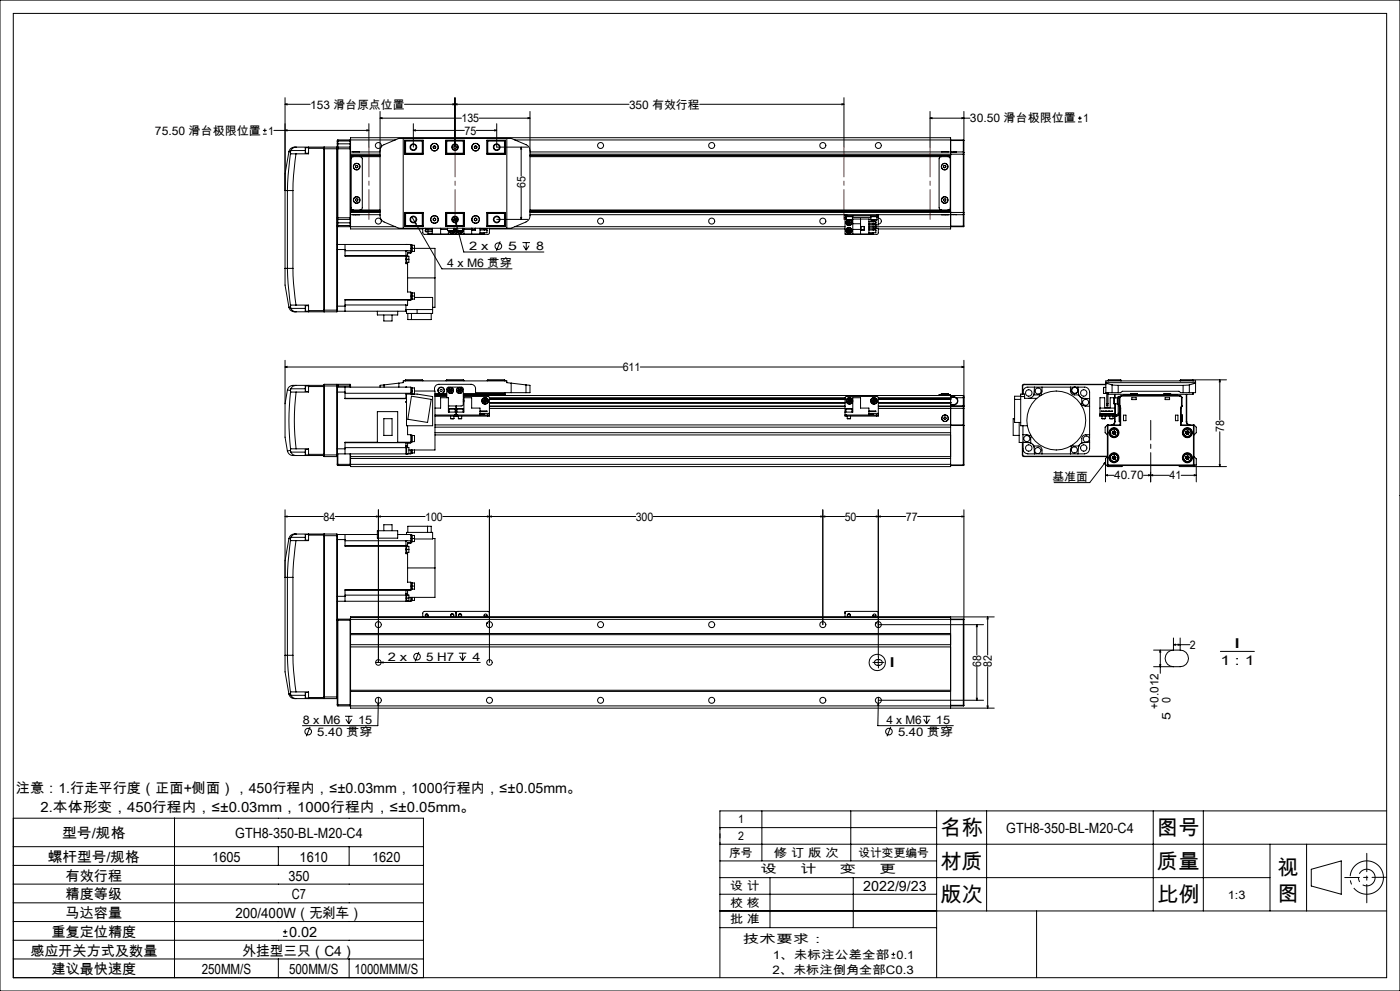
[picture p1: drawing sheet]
<svg xmlns="http://www.w3.org/2000/svg" width="420mm" height="297mm" viewBox="0 0 420 297" stroke-linecap="round" stroke-linejoin="round" font-family="sans-serif">
<g fill="none" stroke="#000" stroke-width=".3">
<path d="M0 0h420v297h-420zM4 4h412v289h-412zM78.9 39.1h1.1M79.4 38.5v1.1M82.2 39.1h28.5M85.5 31.3l.6-.2v.3zM85.5 39.1l.6-.2v.3zM85.5 29.3v51.1M85.5 31.3h7.6M110.1 38.9l.6 .2-.6 .1zM110.7 37.1v7M114 35.4l.6-.1v.3z"/>
<path d="M114 33.4l.1 31.6 .2 .8 .9 .7 4.5 1.9h33.7l4.4-1.9 .6-.4 .5-.7 .1-.7v-31.3M114 35.4h24.4M121.4 31.3h67.3M124 39.1l.6-.2v.3zM124 39.1h15.3M124 37.1v7M135.9 31.1l.6 .2-.6 .1zM136.5 31.3l.6-.2v.3zM136.5 29.3v14.8M142.9 39.1h6.1M143.8 35.4h15.2M148.4 38.9l.6 .2-.6 .1z"/>
<path d="M149 37.1v7h9.4M158.4 35.3l.6 .1-.6 .2zM209.9 31.3h43.3M252.6 31.1l.6 .2-.6 .1zM253.2 29.3v14.8M279 35.4l.6-.1v.3zM279 35.4h12M279 33.4v10.7M288.6 35.3l.6 .1-.6 .2zM289.2 33.4v12.3M323.4 36.5h1.1M323.4 35.4h1.1"/>
<path d="M324 34.9v1.1M78.9 40.2h1.1M86.2 57.1h1.7M86.2 57.1v23.3M86.7 45.5l-1.2 6.6v5h.7M86.7 45.5h.5M87.1 46l-.7 6.6-.2 4.5M87.1 46l1.7 .1M87.2 45.5l-.1 .5M87.3 45.1l-.1 .4M87.3 45.1h4.3M87.9 57.1v23.3"/>
<path d="M88.8 46.1l-.7 6.5-.2 4.5M88.8 44.1h-.4a1.75 1.75 0 0 0-1.7 1.4M88.8 44.1l-.8 .2-.7 .8M88.8 44.1h12.3M91.7 44.3v1.6M91.7 44.3h.9M91.7 45.9h.9M92.6 44.1v.3M92.6 44.4v1.7h-3.8M92.6 44.4h4.6M97.2 44.1v.1M97.2 44.2v49.1"/>
<path d="M97.2 44.2v.4M97.2 44.6v48.4M97.2 44.6h8M101.1 44.1v49.3M101.1 44.1l.1 .1M101.2 44.2v48.8M101.2 43.1v1.1M101.2 42.3h4M101.2 43.1h4M101.4 44.1v21.7M101.4 41.9v2.2M101.4 44.1h3.6"/>
<path d="M101.4 41.9l-.2 1.2M101.4 41.9h3.6M101.4 44.1l-.2 .2M105 44.1v21.7M105 41.9v2.2M105 44.1l.2 .2M105 41.9l.2 .2M105.2 44.3v-3h180v4.9M105.2 44.3v.3M105.2 44.6v20.7M105.2 47h8.8M105.2 46.6h8.8"/>
<path d="M105.2 45.5h8.8M105.2 41.9h13.4M105.2 46.2h8.8M105.8 45.5h2M106 47l-.4 .1-.3 .4v14.9l.3 .4 .4 .1M106.7 59.7l.4-.2 .3 .3-.1 .4-.4 .1-.3-.3zM106.7 49.7l.4-.1 .3 .2-.1 .4-.3 .1-.4-.2zM108 47l.5 .1 .2 .5v14.7l-.2 .5-.5 .1M114 45.2l.3-1.1 .6-.6 4.8-2h33.7l4.7 2 .6 .6 .3 1.1M121 41.5v26.9M121.4 45.5h.1M121.4 42h5.5v4.2h-5.5z"/>
<path d="M121.5 42.3v3.9M121.5 42.3h5.2M121.7 42.1v4M121.7 46.1h5.2M121.7 42.1h5.2M121.7 42.1l-.2 .2M126.7 42.3l.1-.2v4l-.1-.2M126.7 45.9h-5.2l.2 .2M126.7 42.3v3.6M130 44.3l.4 .2M130 43.9v.4M130.4 43.7l.3 .2"/>
<path d="M130.4 43.7l-.4 .2M130.7 44.3l-.3 .2M130.7 43.9v.4M133.7 46.1h5.6M133.7 42h5.6v4.2h-5.6zM133.7 42.1h5.6M134 42.3v3.6M134 42.3l-.2-.2v4l.2-.2M134 45.9h5M134 42.3h5M139 42.3l.2-.2v4l-.2-.2M139 42.3v3.6"/>
<path d="M142.3 44.3l.4 .2M142.3 43.9v.4M142.7 43.7l.3 .2M142.7 43.7l-.4 .2M143 44.3l-.3 .2M143 43.9v.4M146.1 42h5.5v4.2h-5.5zM146.1 46.1h5.2M146.1 42.1h5.2M146.3 42.3v3.6M146.3 42.3l-.1-.2v4l.1-.2M146.3 45.9h5.2l-.2 .2"/>
<path d="M146.3 42.3h5.2M151.3 42.1v4M151.3 42.1l.2 .2M151.5 42.3v3.9M151.5 45.5h.1M152 41.5v26.9M154.4 41.9h134.6M156.4 44.1v8.7M156.4 56.3v9.5M156.4 44.1l.1 .6h-.3zM159 47h126.2M159 46.6h126.2"/>
<path d="M159 45.5h127.2M159 46.2h130M282.4 47l-.5 .1-.2 .5v14.7l.2 .5 .5 .1M282.5 45.5h.1M282.5 45.5h2M283.1 49.7l.4-.1 .3 .2-.1 .4-.3 .1-.3-.2zM283.2 59.7l.4-.1 .2 .3-.2 .4h-.3l-.3-.3zM284.4 47l.5 .1 .2 .5v14.7l-.2 .5-.5 .1M285.2 46.2v17.5M285.2 42.1h3.8M286.2 45.6h-1v.6M286.2 45.5h.7"/>
<path d="M286.2 45.5v.1M286.9 45.5l-.7 .1M286.9 45.5h2.1M289 46.2h.2M289 45.5v.7M289 45.5l.2 .2M289 41.9v.2M289 41.9l.2 .1-.2 .1M289 42.1v3.4M289 46.2v17.5M289.2 45.7v.5M289.2 46.2v17.5"/>
<path d="M101.2 73.3h2.3M101.2 74.8h2.3M101.2 67.5h4M101.2 65.3h4M101.2 65.6l.2 .2M101.2 66.8h4M101.2 67.8l.2 .1M101.4 65.8v2.1M101.4 65.8h3.6M101.4 67.9h3.6M103.5 74.8v2l18.5-.1v2h-.2M103.5 73.3v1.5"/>
<path d="M103.5 73.3h19.8v2.6h-1M103.5 76.6h18.3M103.5 75.1h19.8M105 65.8v2.1M105.2 65.3v.3M105.2 65.6v3h21.6M105.2 62.9h8.8M105.2 63.2h8.8M105.2 64.3h8.8M105.2 67.9h13.4M105.2 63.7h8.8M105.2 65.6l-.2 .2"/>
<path d="M105.2 67.8l-.2 .1M105.2 63.3h8.8M105.8 64.3h2M121.4 64.3h.1M121.4 63.7h5.5v4.2h-5.5zM121.5 63.7v3.9M121.5 67.6h5.2M121.5 67.6l.2 .2M121.7 63.8v4M121.7 63.8l-.2 .1h5.2M121.7 63.8h5.2M121.7 67.8h5.2"/>
<path d="M121.8 76.6v1.1M121.8 77.7v1.3h.5M121.8 75.1h.1M121.8 75.1v1.5M121.8 75.1v.1M121.8 73.3h.2M121.8 77.7h.9M121.8 76.5h.5M121.8 73.3h.1M122 76.8h.7v.9M122 73.3h.1M122.3 78.6v.4"/>
<path d="M122.3 76.5v.3M122.3 79v8.5h1v2.3M122.7 77.7v.9h-.7M123.3 74.4h7.2v8.9M123.3 75.6h-1v.9M123.3 73.4h.4v2l-.4 .1M123.4 73.4v2.1M123.6 65l.8 1.5M123.7 73.5h.7v1.8h-.7M124.4 66.5l.4 .5-.2 .1zM124.4 66.5l8.2 14.1h21M126.7 63.9l.1-.1v4l-.1-.2"/>
<path d="M126.7 63.9v3.7M126.8 68.4v1.3l.4 .5h19.2l.4-.4v-1.4M127.6 68.4v.2h2.1M127.6 68.9v.5h2.1M127.6 68.9h2.1M127.8 69.4h.4M128.4 68.6v.3a.43 .43 0 0 0-.4-.3 .43 .43 0 0 0-.4 .3M128.4 69.4v.7h1.3M129.7 68.4v1.8M130 66l.4 .1M130 65.6v.4M130.4 65.4l.3 .2"/>
<path d="M130.4 65.4l-.4 .2M130.7 66l-.3 .1M130.7 65.6v.4M132.2 68.4v1.8M132.2 68.8h2.1M133.7 63.7h5.6v4.2h-5.6zM133.7 63.8h5.6M133.7 67.8h5.6M134 63.9v3.7M134 67.8v.1M134 63.9l-.2-.1v4l.2-.2M134 67.6h5"/>
<path d="M134 63.9h5M134.3 69.1h1.7M134.3 69.1h1.8M134.3 68.4v.7M134.5 69.1v1.1M134.7 67.8v.1M134.8 69.1a.89 .89 0 0 0 1.2 .7 .89 .89 0 0 0 .3-1.4 .9 .9 0 0 1-.3 1.5 .9 .9 0 0 1-1.2-.8zM135.2 69.1l.1 .3M135.3 69.4l.5 .2M135.3 69.4l.3-.3 .2 .5M135.8 69.1l.3 .1M136 69.1h.1"/>
<path d="M136.1 68.4v.7M136.1 68.9v.3M136.1 65.9h.3zM136.1 66l.3 .2M136.1 69.2l-.3 .4M136.2 66l.1 .1M136.3 65l.4 1.6M136.4 65.4v.5M136.4 65.6h.5M136.6 70.2h-.3M136.7 66.6l.3 .5-.3 .1zM136.7 66.6l2.4 8.9h24.1"/>
<path d="M136.8 65.5v.5M136.8 68.4v1.8M136.9 69.1h.1M136.9 69.1h1.8M136.9 68.4v.7M137.1 70.2h.2M137.1 69.1l.2 .5zM137.6 69.1v.3M137.6 69.4l.5 .2M137.6 69.4l.4-.3 .1 .5M138.1 69.1l.4 .2M138.3 67.8v.1"/>
<path d="M138.4 69.1l.1 .2M138.5 69.3l-.4 .3M138.7 69.1h-1.7M138.7 68.5a.9 .9 0 0 1-.2 1.3 .9 .9 0 0 1-1.2-.2M138.7 68.6a.88 .88 0 0 1-.2 1.2 .88 .88 0 0 1-1.2-.2M138.7 68.4v.7M139 63.9l.2-.1v4.1M139 63.9v3.7M139 67.8v.1M139 67.6l.2 .2M139.2 68.4v1.8M139.2 68.8h2.3"/>
<path d="M141.5 68.4v1.8M141.6 68.4v.5h1v-.5M142.3 66l.4 .1M142.3 65.6v.4M142.6 68.4v.5M142.7 65.4l.3 .2M142.7 65.4l-.4 .2M143 66l-.3 .1M143 65.6v.4M144 68.4v1.8M144 68.9h2.1v.8h-2.1M145.3 68.6v.3a.41 .41 0 0 1 .4-.3 .41 .41 0 0 1 .3 .3"/>
<path d="M145.3 69.7v.4h-1.3M146.1 69v.2M146.1 63.7h5.5v4.2h-5.5zM146.1 68.4v.2h-2.1M146.1 63.8h5.2M146.1 67.8h5.2M146.3 63.9v3.7M146.3 63.9l-.1-.1v4l.1-.2M146.3 67.6h5.2M146.8 68.6h106.7M149 65.8h9.4M150.1 72.4l-1.2 2.8"/>
<path d="M151.3 63.8v4M151.3 63.8l.2 .1h-5.2M151.5 63.7v3.9M151.5 64.3h.1M151.5 67.6l-.2 .2M154.4 67.9h99.1M156.2 65.2h.3l-.1 .6zM156.7 72.7h2.3M157 73.6l.9 1.4M157.9 72.7v2.3M158.7 73.6l-.8 1.4M159 62.9h126.2"/>
<path d="M159 63.2h126.2M159 64.3h94.5M159 63.7h130M159 63.3h126.2M253.5 64.7h.5M253.5 64.3h.5M253.5 64.7v.5M253.5 65.2v5h9.6l.4-.4v-1.4h-.8M253.5 64.3v.4M253.5 65.6h.4M253.5 65.2h.4M253.8 70.2h.2"/>
<path d="M253.8 64.7v.2h2v-.2M253.9 65.9h.1M253.9 65.9h1.8M253.9 64.9v1M254 64.3v.4M254 64.3h9M254 64.7h9M254.2 66.8l.3 .4M254.2 68.9v.5M254.2 68.9l.9 .4M254.2 65.9l-.4 .9M254.2 69.4l.5 .2"/>
<path d="M254.4 65.9l-.4 .3-.2 .6M254.4 66.3l-.2 .5M254.4 66.3l.6 .9M254.5 67.2h.5M254.6 68.6l-.4 .3M254.6 68.6l.5 .2M254.6 68.6l.1 1M254.9 66.3h-.5M254.9 66.3l.3 .4M254.9 66.3l-.4 .9M255 65.9a.87 .87 0 0 1 .2 1.5 .87 .87 0 0 1-1.4-.6M255.1 65.9a.89 .89 0 0 1 .1 1.6 .89 .89 0 0 1-1.4-.7"/>
<path d="M255.1 68.8v.5M255.1 68.8l-.9 .6M255.1 69.3l-.4 .3M255.2 66.7l-.2 .5M255.2 66.7l-1 .1M255.7 65.9h-1.7M255.7 65.6h5v4.6M255.7 64.9v1M255.7 65.2h5.6M255.8 65.6v4.6M255.8 68.8h2.4M255.8 67.1h2.4"/>
<path d="M258.2 65.6v4.6M258.2 67.9h1.1v1h-1.1zM258.3 67.9v1M260.7 66.4h2v.5M260.7 67.2h2v.5h-2M260.7 68.1h2v.5h-2M260.7 68.9h2M260.7 66.9h2M260.7 65.7h.6M261.2 64.7v.2h2v-.2M261.3 65.9h.1M261.3 65.9h1.8"/>
<path d="M261.3 64.9v1M261.9 68.6v.3a.41 .41 0 0 1 .4-.3 .41 .41 0 0 1 .4 .3M261.9 65.9v.5M261.9 67.7v.4M261.9 69.7v.4h-1.2M261.9 67.9h27.1M262.1 66.4h.5M262.7 66.9l-.4 .3-.4-.3v.3M262.7 66.6v.2M262.7 69v.2M262.7 68.9v.8h-2M263 64.7h.5"/>
<path d="M263 64.3h.5M263 64.3v.4M263.1 65.9h-1.8M263.1 64.9v1M263.1 65.2h.4M263.5 65.4a.9 .9 0 0 1 .9 .9 .9 .9 0 0 1-.9 .9M263.5 64.7v.5M263.5 64.3v.4M263.5 65.2v2.2h-.8M263.5 64.3h22.7M282.5 64.3v.1M284.5 64.3l-2 .1"/>
<path d="M285.2 63.7v4.9h-21.7M285.2 63.7v.6h1M285.2 67.8h3.8M286.2 64.3h.7M286.2 64.3h.1M286.9 64.3h2.1M289 63.7h.2M289 63.7v.6M289 67.8h.2M289 67.8v.1M289 64.3v3.5M289.2 63.7v.5"/>
<path d="M289.2 64.2l-.2 .1M289.2 67.8l-.2 .1M289.2 64.2v3.6M85.5 80.4v5l1.2 6.7M85.5 80.4h.7M86.2 80.4h1.7M86.2 80.4l.2 4.6 .7 6.6M86.7 92.1a1.82 1.82 0 0 0 2.1 1.3M87.1 91.6l.1 .4M87.2 92l.1 .4M87.2 92l-.5 .1M87.3 92.4l.7 .8 .8 .2"/>
<path d="M87.3 92.4h4.3M87.9 80.4l.2 4.5 .7 6.5M88.8 91.4l-1.7 .2M88.8 91.4h3.8v1.7M88.8 93.4h12.3M91.7 91.6v1.7M91.7 93.3h.9M91.7 91.6h.9M92.6 93.1v.3M92.6 93.1h4.6M97.2 93.3v.1M97.2 93v.3"/>
<path d="M97.2 93h4M101.2 93l-.1 .4M101.2 91.8h2.3M103.5 91.8v1.5M103.5 91.4h18.3M113.2 93.3v1.1h6.1v-1.1M115.1 94.4v1.8h2.5v-1.8M121.8 91.4v1.9M121.8 92.8h8M122.3 83.3h8.2M122.3 93.9v1.9h7.1v-1.9M123.3 89.8l-19.8 .1"/>
<path d="M123.3 87.7h.1v2M123.3 90h-1v1.5l-.5-.1M123.3 89.8h-19.8v2M123.3 88.7h1.1M123.4 87.7h.3v2h-.4M123.4 93.9v1.9M123.7 87.8h.7v.9M124.4 88.7v.9h-.7M124.4 89.1h5.4v4.8h-7.8v-.6h-20.8M125.1 92.8v1.1M130.5 83.3v8.8h-.7M85.5 110l.6-.2v.3z"/>
<path d="M85.5 108v13M85.5 110h101.3M86.2 116.9l-.7 4.1M86.2 116.9h.1M86.3 116.9l.8 .1M87.1 117l.1 .4M87.2 117.4l1.6 .1M87.2 117.4a75.3 75.3 0 0 0 0 17.2M87.3 116.5l-.2 .5M87.3 116.5h4.3M88.8 115.5h-.3a1.9 1.9 0 0 0-2.3 1.4M88.8 115.5a1.63 1.63 0 0 0-1.5 1"/>
<path d="M88.8 115.5h8.4M88.8 117.5a68.6 68.6 0 0 0 0 17M91.6 116.5l.1 .8M91.7 115.7l-.1 .8M91.7 115.7v1.6M91.7 115.7h.9M91.7 117.3h.9M92.6 115.5v.3M92.6 115.8v1.7h-3.8M92.6 115.8h4.6M97.2 115.7h8M97.2 115.8v20.4"/>
<path d="M97.3 115.2l-.1 .6M97.3 115.2v21.6M97.3 115.2h3.8M101.1 115.2v21.6M101.1 115.2l.1 21.1M101.2 116h22.1v1.9M101.2 117.5h2.3M101.4 115.2v.8M101.4 115.2h3.6M101.4 115.2l-.2 .2M103.5 116v1.5M103.5 117.5v2h18.3v-1.4h3.3l4.7 .7v8.8h-7.8v-9.5"/>
<path d="M103.5 119.4h18.3M103.5 117.9h19.8M105 115.2v.8M105 115.2l.2 .5M105.2 115.7v.3M115.2 115.4l-1.1 .1-.1 .5M115.2 115.4v.6M119.7 114.8v1.2M119.7 114.8l1.3-.1v-.5h31v.5l1.4 .1M119.7 114.8l-4.5 .6M121.5 114h5.3M121.5 114v.2"/>
<path d="M121.7 113.8h5l.1 .2M121.7 113.8v.4M121.7 113.8l-.2 .2M121.8 116h.1M122 116h.1M123.3 116.2h.4v2M123.3 117.9v.2M123.4 116.2v1.9M123.4 118.7l6 1-1.1 6.9-6-.9zM123.7 116.3h.7v.9M124.4 117.2h6.1v17.7h-7.8M124.4 117.2v.9"/>
<path d="M126.8 114v.2M130.4 117.2a1.51 1.51 0 0 1 1.3-2h9.6a1.33 1.33 0 0 1 1.4 1.3v1.2h15.1M130.5 118.5h3.5M130.5 118.8h3.5M130.5 118h3.5M130.5 118.2h3.5M133.8 114l.2-.2h5l.2 .2M133.8 114h5.4M133.8 114v.2M134 119.2v-2.6l.4-.5 4.1-.1 .5 .4v4.7l-.2 .4-.3 .2h-4M134.7 117l.2 .5M134.9 116.6l-.2 .4"/>
<path d="M134.9 116.6l.3 .4M135.2 117l-.3 .5M135.2 117l.2 .4M135.4 116.6l.3 .4M135.4 116.6h-.5M135.4 116.6l-.2 .4M135.4 117.4l-.5 .1M135.7 117l-.3 .4M135.7 117h-1M137.3 117l.3 .5M137.6 116.6l-.3 .4M137.6 116.6l.2 .4"/>
<path d="M137.8 117l-.2 .5M137.8 117l.3 .4M138.1 116.6l.2 .4M138.1 116.6h-.5M138.1 116.6l-.3 .4M138.1 117.4l-.5 .1M138.3 117l-.2 .4M138.3 117h-1M139 119.6l.2 .5-.2 .6M139 118.8l7.6 .1 .2 .3v4.7M139 119.8v.7M139 119.9v.5"/>
<path d="M139 118.5h150M139 118h12.3M139.2 114v.2M145.1 119.9v.5M145.1 119.9l.4 .3M145.5 119.7l-.4 .2M145.5 119.7l.4 .2M145.5 119.7l.1 .9M145.9 119.9v.5M145.9 119.9l-.4 .3M146.2 114h5.3M146.2 114v.2"/>
<path d="M146.8 119.6h106.7M146.8 119.7h106.7M146.8 119.5h106.7M146.8 119.2h106.7M151.3 113.8h-5l-.1 .2M151.3 113.8v.4M151.3 117.7v.3M151.3 118l.2 .2h-12.5M151.3 113.8l.2 .2M151.5 114v.2M151.5 117.7v.8M153.4 114.8v2.9"/>
<path d="M153.4 114.8l4.4 .6M157.8 115.4l1.2 .1v2.2h-1.2M157.8 115.4v2.3M192.1 110h97.1M254.4 119.9v.5M254.4 119.9l.4 .3M254.9 119.7l-.5 .2M254.9 119.7l.4 .2M254.9 119.7l-.1 .5M255.3 119.9l-.1 .5M255.3 119.9l-.9 .5M261.7 119.9l.1 .5"/>
<path d="M261.7 119.9l.5 .3M262.1 119.7l-.4 .2M262.1 119.7l.5 .2M262.1 119.7l.1 .9M262.6 119.9v.5M262.6 119.9l-.4 .3M263.5 119.5l21.7 .1M263.5 119.6h21.7M263.5 119.7h21.7M263.5 119.2h21.7M282.4 118h2M282.4 118v.5"/>
<path d="M282.5 118.2h1.9M284.4 118.2h-2.7v.3M284.4 118.2h.7v.3M284.4 118v.5M285.2 119.2v2.6M285.2 119.6h.1M285.2 119.1h1M286.2 118.9h-1v-.4v.7M286.2 119.1l.6 .2M286.2 118.9l.7 .3M286.2 118.9v.2M286.8 119.3a1.09 1.09 0 0 1 .4 1.2 1.09 1.09 0 0 1-1 .7"/>
<path d="M286.9 119.2a1.18 1.18 0 0 1 .4 1.3 1.18 1.18 0 0 1-1.1 .8M286.9 119.2h2.1M286.9 119.2l-.1 .1M288.6 109.8l.6 .2-.6 .1zM289 118.5v.7M289 118.5l.2 .1v.6h-.2M289 119.2v2.4M289.2 108v13.6M304.4 119.7h1.8M306.2 118.8h1.2M306.2 118.7h-1.8v7.9h1.8M306.7 115.7h.1"/>
<path d="M306.7 115.7v2.4M306.8 115.7v2.4M307.2 115.3l-.4 .4M307.2 115.2l-.5 .5M307.2 115.2h24.6M307.2 115.2v.1M307.2 115.3h24.6M310.1 118.4a1.64 1.64 0 0 1-1.5 1M310.1 118.4h1.8l.1 .2M310.3 116l-.2 2.4M311 119.4h-3.6v-1.3h-1.2v9.5h2M312.6 116v1.4l-.4 .6 .3 .4"/>
<path d="M321.1 116v1.2a1.21 1.21 0 0 0 1.2 1.2h1.3l.9 .9M322.3 116h-13.9a1.58 1.58 0 0 0-1.5 2.1M322.6 116h2.8a1.51 1.51 0 0 1 1.5 1.5v13.9M323.4 116l.1 1.2a1.96 1.96 0 0 0 1.1 2.1M324.5 119.3v1.7l-.2 .2M324.5 119.3l2.4 .2M331 117.9h.1M331 116.1v1.8M331.1 116.1h-.1M331.1 116.1v1.8M331.1 117.9h.9M331.1 116.1h.7"/>
<path d="M331.8 114.7h26.9M331.8 114.8l1.8 .6M332 117.7v3.3M332.4 114h4M332.4 114v.2M332.4 117.7v3.3M332.4 118l.1 .2M332.5 113.8h3.7M332.5 118.2h6.7M332.5 113.8v.4M332.5 117.7v.5M332.5 113.8l-.1 .2"/>
<path d="M333.6 117.7h1.9M333.6 115.4l1.9 .1M333.6 117.7h-1.8v-3.5h26.9v3.5h-1.9M333.6 115.4v2.3M334.2 119.2v.1M334.2 119.3v1.7M334.2 119.2v1.8M334.2 119.2h1M334.4 118.2v1M334.5 119.2h-1.4v3h-1.7v-3h-1.4v5.2M334.5 118.2v1M335.5 119.1h-.3v2h.3"/>
<path d="M335.5 117.7h.7l.5-.4h17l.5 .4h.7M335.5 115.5h19.4M335.5 119.3h.3M335.5 115.5v2.2M335.5 119.3v4.6M335.8 119.2v-.4h-.3v.5M335.8 119.2h.2M335.8 119.2v4.7M336 119.2v2.4M336.2 113.8v.4M336.2 113.8l.2 .2M336.4 114v.2"/>
<path d="M336.5 118.5v.2M336.5 118.7l-.5 .5M336.5 118.5l-.5 .2-.2 .5M336.5 118.5h17.4M336.5 118.7h17.4M337.9 118.2h-.7v.3M337.9 118.2h14.6M337.9 118.2v.3M339.2 118h2M339.2 118.2h.1M339.2 118.2h2M339.2 118v.2"/>
<path d="M339.5 119.2h1.4v.6h-1.4zM341.2 118.2h.1M341.2 118v.2M349.2 118h2M349.2 118.2h.1M349.2 118.2h2M349.2 118v.2M349.5 119.2h1.4v.6h-1.4zM351.2 118.2h.1M351.2 118.2h6.7M351.2 118v.2M352.5 118.2h.7v.3"/>
<path d="M352.5 118.2v.3M353.9 118.7l.5 .5M353.9 118.5v.2M353.9 118.5l.5 .2 .2 .5M354 114v.2M354 114h4M354.2 113.8h13.7M354.2 113.8v.4M354.2 113.8l-.2 .2M354.4 119.2h.2M354.4 119.2v2.4M354.6 119.2v2.5"/>
<path d="M354.9 117.7h1.9M354.9 115.5v2.2M355.9 118.2v8.2M356 118.2v8.2M356.8 115.4l-1.9 .1M356.8 115.4v2.3M357.9 117.7v.5M358 114l-.1-.2v.4M358 114v.2M358 117.7l-.1 .5M358.7 114.8l-1.9 .6M365.9 113.8v12.1"/>
<path d="M365.9 113.8l.2 .6h-.3zM85.5 121v10l.7 4.1M86.2 135.1a2.06 2.06 0 0 0 2.6 1.4M86.2 135.1h.1M87.1 135l.2 .5M87.1 135l-.8 .1M87.2 134.6l-.1 .4M87.3 135.5l.7 .8 .8 .2M87.3 135.5h4.3M88.8 136.5h8.4M88.8 134.5l-1.6 .1M88.8 134.5h3.8v1.7"/>
<path d="M91.6 135.5l.1 .8M91.7 134.7l-.1 .8M91.7 134.7v1.6M91.7 134.7h.9M91.7 136.3h.9M92.6 136.2v.3M92.6 136.2h4.6M97.2 136.2l.1 .6M97.2 136.3h4M97.3 136.8h3.8M101.2 136.3v.4M101.2 139.1h4"/>
<path d="M101.2 134.5h2.3M101.2 136.7l-.1 .1M101.2 136.7v2.6l.2 .2M101.4 136v3.5M101.4 139.5h3.6M103.5 134.5v1.5M103.5 134.2h18.3M105 136v3.5M105.2 139.2h180M105.2 137.4h180M105.2 136.8h180M105.2 139.3l-.2 .2"/>
<path d="M113.2 123.4h6.1v9.2h-6.1zM113.2 132.5h-9.7v2M115.1 125.5h2.5v5h-2.5zM119.3 132.5h4M121.8 132.7h.1M121.8 132.7v1M121.8 134.2v1.8M121.8 134.1h.2v1.9M121.8 133.7v.5M121.8 133.7h.5M122 120.3h-.2v.3h.2M122 134.1h.7v1.9h-.7"/>
<path d="M122.3 133.7v.4M122.3 127.6v2.7h1v2.4h-19.8M122.3 136h.1M123.3 130.5h.4v1.9h-.4M123.3 132.8h-1v.9M123.3 134.9v1.1h-22.1M123.4 130.5v1.9M123.4 134.8v1.1M123.7 130.5h.7v1.9h-.7M123.7 134.8v1l-.4 .1M124.4 134.8v.9h-.7M130.5 129.7h154.7"/>
<path d="M130.5 130.3h154.7M130.5 128h154.7M130.5 127.3h158.5M130.5 124.4h5.8M130.5 124.7h5.8M130.5 122.3h1.7v-3.1h2.3v4.3h4.7v-4.3h2.3v3.1h2.5v2.1M134.8 122.5h.1M134.8 122.6h1.8M134.8 122.6v.9M134.8 122.5l1.8 .1M135.2 125.4h1M135.2 124.7v.7"/>
<path d="M136.2 124.7v.7M136.3 124.4h1M136.3 124.7h.5M136.3 124.4v.3M136.6 122.6v.9M136.8 124.7h.5M136.8 121.7v3M137.1 122.6h.2M137.1 122.6v.9M137.1 122.5h.1M137.1 122.5h.2M137.3 122.5h1.6"/>
<path d="M137.3 124.4v.3M137.3 124.4h9M137.3 124.7h9M137.5 125.4h1M137.5 124.7v.7M138.5 124.7v.7M138.9 122.5v.1M138.9 122.6v.9M144 124h1.3v.2h-1.3M144 123.2h2.1l-2.1 .1M144 123.9h2.8M145.1 120.4l.5 .2"/>
<path d="M145.5 120.2l-.4 .2M145.5 120.2l.4 .2M145.9 120.4l-.3 .2M146.3 124.4h.5M146.3 124.4v.3M146.8 124.4v.3h-.5M146.8 123.9v.5M146.8 120.7h106.7M146.8 120.6h106.7M146.8 121.7h106.7M146.8 122.4h106.7M146.8 120.8h106.7"/>
<path d="M146.8 121.8h106.7M253.5 124.4h.5M253.5 123.5h2.3v-4.3h2.4v3.1h2.5v2.1M253.8 122.6v.9M253.8 122.6h.1M253.8 122.5v.1M253.8 122.5h.2M253.9 122.6h1.7M254 122.5l1.6 .1M254 124.4h9M254 124.7h9M254 124.4v.3"/>
<path d="M254.2 125.4h1M254.2 124.7v.7M254.4 120.4l.4 .2M254.8 120.2v.4M254.8 120.2l.4 .2M255.2 124.7v.7M255.2 120.4l-.4 .2M255.6 122.6v.9M260.7 124h1.2v.2h-1.2M260.7 123.2h2l-2 .1M260.7 123.9h2.8M261.8 120.4l.4 .2"/>
<path d="M262.2 120.2l-.4 .2M262.2 120.2l.4 .2M262.6 120.4l-.4 .2M263 124.4h.5M263 124.4v.3M263.5 123.9v-4.7l-.2-.3-9.4-.1-.4 .4v5.5h.5M263.5 124.4v.3h-.5M263.5 123.9v.5M263.5 120.7h21.7M263.5 120.6h21.7M263.5 121.8h21.7M283.4 125h.3l.2 .4-.2 .3h-.4l-.2-.4z"/>
<path d="M285.2 120.7l-21.7 .1M285.2 121.8v18h-180v-3.8M285.2 120.7h.1M285.2 139.5h3.8M285.2 139.3h3.8M285.2 127.5h3.8M285.2 121.3h1M285.2 121.2h1M285.2 121.8h3.8M286.2 121.2v.1M289 139.3v.2M289 127.3v.2"/>
<path d="M289 139.3h.2M289 127.3l.2 .2h-.2M289 121.6h.2M289 121.6v.2M289 122.4h.2M289 121.8v.6M289 121.6l-25.5 .1M289 122.4v4.9M289 127.5v11.8M289 122.4h-25.5M289.2 139.3l-.2 .2M289.2 121.7l-.2 .1"/>
<path d="M289.2 121.6v.1M289.2 121.7v.7M289.2 122.4v16.9M304.4 125.5h-.4v5h1.8M305.8 126.6v6h2.1M306.7 136.3l.5 .5M306.7 136.3h.1M306.7 132.6v3.7M306.8 136.3l.4 .4M306.8 132.6v3.7M306.9 130.3h1.4l.6 .3 .3-.2M306.9 127.6v6.9a1.51 1.51 0 0 0 1.5 1.5h2.7"/>
<path d="M306.9 132.5l2.3 .3M307.2 136.8h25l-.6 .6v7M307.2 136.7v.1M307.2 136.7h25M309.2 132.8l.3 .2M309.2 132.8l.9 .9M309.5 130.8l-.3 .2v1.8M309.9 133.3l.2 .4M310.1 133.7h1.3a1.15 1.15 0 0 1 1.2 1.2v1.1M310.1 133.7l.2 2.3M321.3 133.7l.2 .3-.3 .6-.1 1.4M321.7 133.4l.2 .3h1.7"/>
<path d="M323.6 133.7l-.2 2.3M323.8 133.3l-.2 .4M324.5 121.6l.4-.2 .6 .3h1.4M324.5 132.8l-.9 .9M324.6 132.8l-.4 .2M326.9 130.3h-1.2a1.21 1.21 0 0 0-1.2 1.1v1.4M326.9 132.5l-2.3 .3M326.9 131.7v2.8a1.57 1.57 0 0 1-1.5 1.5h-13.9M330 122.3h4.5M330.1 124h4.3v.2h-4.3zM330.4 123.2l.8 .1zM330.4 124.4h-.5v.3h.5"/>
<path d="M330.4 124.4h4.6M330.4 124.7h1.4M330.4 124.4v.3M330.6 125.4h1M330.6 124.7v.7M331.2 138.9l.4-.4-.2 .6zM331.6 123.2l.5 .1zM331.6 124.7v.7M331.6 139.2l.7 .6h4.2l.4-.3M331.6 138.5l-4.7 6.1h-10.7M331.8 124.7h.9M331.8 124.4v.3"/>
<path d="M332 121v.7h.4v-.7M332 121h.4M332.2 127.5l.1-.2 .1 .2M332.2 127.5h.2M332.2 139.3h.2M332.2 139.3l.2 .2M332.2 127.5v11.8M332.4 139.3v.2M332.4 139.5h25.6M332.4 139.3h25.6M332.4 127.5h3.8M332.4 127.5v11.8"/>
<path d="M332.4 123.2l.5 .1zM332.7 124.7h2.3M332.7 124.4v.3M332.9 125.4h1M332.9 124.7v.7M333.3 123.2l.5 .1zM333.7 129.8l.3 .4M333.7 137.3l.3 .4M333.8 129.3l-.1 .5M333.8 129.3l.4 .4M333.8 136.8l-.1 .5M333.8 136.8l.4 .4"/>
<path d="M333.9 124.7v.7M334.2 121h1M334.2 129.7l-.2 .5M334.2 129.7l.4 .4M334.2 129.7l-.5 .1M334.2 137.2l.4 .4M334.2 137.2l-.2 .5M334.2 137.2l-.5 .1M334.4 126.4a.96 .96 0 0 1-1 .9M334.4 126.4h.1M334.4 129.1l-.6 .2M334.4 129.1l.4 .4"/>
<path d="M334.4 129.1l-.2 .6M334.4 136.6l.4 .5M334.4 136.6l-.6 .2M334.4 136.6l-.2 .6M334.4 124.7v1.7M334.5 121v3.4M334.5 126.4l-.5 .9M334.5 124.7v1.7M334.6 130.1l-.6 .1M334.6 137.6l-.6 .1M334.8 129.5l-.2 .6M334.8 129.5l-.6 .2"/>
<path d="M334.8 137.1l-.2 .5M334.8 137.1l-.6 .1M335 124.4v.3M335.5 123.9l-.5 .5M335.5 123.9h.3M335.8 124.4v2M335.8 124.4h.1M335.8 121.7l.2 .7M335.8 123.9a.84 .84 0 0 1-.8 .8M335.8 121.6l.1 .2M335.8 121.6h.2M335.8 124.4h.2"/>
<path d="M335.8 126.4h.2M335.9 121.8l.1 .6M336 121.6v.1M336 121.7l.2 .7M336 121.7l-.1 .1M336 124.4v2M336 124.4h.1M336 126.3v.1M336 122.4h.2M336 127.3l.2 .2M336 127.3h-3.8l-.7 .7v1.7l.7 .6M336 122.4v4.9"/>
<path d="M336.2 122.4v5.1M337 124.4h.8v1.7h-.8zM352.6 124.4h.8v1.7h-.8zM353.6 139.5l.3 .3h14M354.2 122.4h.2M354.2 127.5h3.8M354.2 122.4v5.1M354.4 126.3v.1M354.4 127.3l-.2 .2M354.4 127.3h3.8l.7 .7v1.7l-.7 .6M354.4 122.4v4.9M354.4 121.7l.1 .1"/>
<path d="M354.4 121.7l-.2 .7M354.4 124.4h.1M354.4 121.6v.1M354.4 121.6h.2M354.4 124.4v2M354.4 124.4h.2M354.4 126.4h.2M354.5 121.8l-.1 .6M354.6 124.4v2M354.6 121.7l-.2 .7M354.6 121.6l-.1 .2M355.6 137.3l.4 .4"/>
<path d="M355.6 129.8l.4 .4M355.8 136.8l-.2 .5M355.8 136.8l.8 .8M355.8 129.3l-.2 .5M355.8 129.3l.8 .8M355.9 126.4l.2 .6 .3 .3M355.9 126.4h.1M356 126.4a1.02 1.02 0 0 0 1 .9M356.2 137.2l-.2 .5M356.2 137.2l-.6 .1M356.4 136.6l-.6 .2M356.4 136.6l.4 .5"/>
<path d="M356.4 136.6l-.2 .6M356.4 129.1l-.6 .2M356.4 129.1l.4 .4M356.4 129.1l-.4 1.1M356.6 137.6l-.6 .1M356.6 130.1l-.6 .1M356.8 137.1l-.2 .5M356.8 137.1l-.6 .1M356.8 129.5l-.2 .6M356.8 129.5l-1.2 .3M358 127.5v-.2l.2 .2M358 127.5h.2"/>
<path d="M358 139.3h.2M358 139.3v.2M358 127.5v11.8M358.2 139.3l-.2 .2M358.2 136.8l.7 .7v6.9M358.2 127.5v11.8M358.9 139.2l-.7 .6M365.8 139.2h.3l-.2 .6zM365.9 129.4v10.4M85.5 154.8l.6-.1v.2zM85.5 152.8v43.6M85.5 154.8h11.5"/>
<path d="M112.9 154.7l.6 .1-.6 .1zM113.2 159.1h6.1v2.2h-6.1zM113.5 154.8l.6-.1v.2zM113.5 152.8v45.7M115.1 159.1v-1.8h2.5v1.8M122.3 159.6v-1.9h7.1v1.9M127.5 154.8h-26.9M128.3 157.7v1.9M146.2 154.7l.6 .1-.6 .1zM146.8 154.8l.6-.1v.2zM146.8 152.8v45.7M190.7 154.8h-57.8"/>
<path d="M196 154.8h57.4M246.2 154.7l.6 .1-.6 .1zM246.8 154.8l.6-.1v.2zM246.8 152.8v34.4M262.9 154.7l.6 .1-.6 .1zM263.5 154.8l.6-.1v.2zM263.5 152.8v44.1M271.7 154.8h-14.8M275.3 154.8h13.9M288.6 154.7l.6 .1-.6 .1zM289.2 152.8v58.6M331.6 142.4l.6-.1v.3z"/>
<path d="M331.6 142.4h2.6M343.1 142.4h7.7M344.6 142.3l.6 .1-.6 .2zM345.2 142.4l.6-.1v.3zM345.2 141.5v2.9M354.4 142.4h4.5M358.3 142.3l.6 .1-.6 .2zM86.2 173h1.7M86.2 173v23.4M86.7 161.4l-1.2 6.7v4.9h.7M86.7 161.4l.5 .1M87.1 161.9l-.7 6.6-.2 4.5"/>
<path d="M87.1 161.9l1.7 .1M87.2 161.5l-.1 .4M87.3 161l-.1 .5M87.3 161h4.3M87.9 173v23.4M88.8 162l-.7 6.6-.2 4.4M88.8 160.1h-.2a1.73 1.73 0 0 0-1.9 1.3M88.8 160.1a1.68 1.68 0 0 0-1.5 .9M88.8 160.1h12.3M91.7 160.2v1.7M91.7 160.2h.9M91.7 161.9h.9"/>
<path d="M92.6 160.1v.3M92.6 160.4v1.6h-3.8M92.6 160.4h4.6M97.2 160.1v.1M97.2 160.2v49.1M97.2 160.2v.3M97.2 160.5v48.4M97.2 160.5h4M101.1 160.1v49.3M101.1 160.1l.1 .4M101.2 178.7h2.3M101.2 160.5v50.9l.2 .2"/>
<path d="M101.2 160.2h12M101.2 161.7h2.3M103.5 161.7v2h18.5v1.9h-.2M103.5 178.7v1.5M103.5 160.2v1.5M103.5 178.4h18.3M103.5 163.5h18.3M103.5 162.1h19.8M119.3 160.2h4v2.6h-1M121.8 164.7v1.2h.5M121.8 163.5v1.2M121.8 176.9h.1"/>
<path d="M121.8 162.1h.1M121.8 162.1v1.3M121.8 176.9v1M121.8 178.4v1.8M121.8 178.3h.2v1.9M121.8 160.2h.1M121.8 160.2h.2v-.6h7.8v1.9h-5.4M121.8 163.4v.1M121.8 164.6v.1M121.8 177.9v.5M121.8 164.7h.9M121.8 177.9h.5"/>
<path d="M121.8 163.4h.5M121.8 179.2h.9M122 163.8h.7v.9M122 178.3h.7v.9M122.3 165.6v.3M122.3 177.9v.4M122.3 163.4v.4M122.3 165.9v8.6h1v2.4h-19.8M122.3 170.2h8.2M122.7 164.7v.9h-.7M122.7 179.2v1h-.7M123.3 176.7h-19.8v2"/>
<path d="M123.3 174.7h.4v1.9h-.4M123.3 177h-1v.9M123.3 162.6h-1v.8M123.3 160.4h.1v2M123.3 179v1.2h-22.1M123.3 161.4h1.1M123.3 175.6h1.1M123.4 174.7v1.9M123.4 160.4h.3v2h-.4M123.4 179v1.1h-.1M123.7 174.7h.7v.9M123.7 160.5h.7v.9"/>
<path d="M123.7 179v1h-.3M124.4 175.6v1h-.7M124.4 161.4v.9h-.7M124.4 179v.9h-.7M129.8 161.4h.7v8.8M130.5 170.2v8.8h-7.8M85.5 196.4v5l1.2 6.6M85.5 196.4h.7M86.2 196.4l.2 4.5 .7 6.6M86.2 196.4h1.7M87.9 196.4l.2 4.4 .7 6.6M101.2 185.9h4"/>
<path d="M101.4 185.6v26M101.4 185.6l-.2 .1M101.4 185.6h3.6M105 185.6v26M105 185.6l.2 .1M105.2 189.9h180M105.2 190.2h180M105.2 185.6h180M105.2 185h180M105.2 193.9h180M112.7 198.5h31.4M114.3 198.5l.6-.1v.3z"/>
<path d="M121.8 180.2h.1M122.3 180.2h.1M125.7 195.4l-1.2 2.8M127.6 184.3v.2M127.6 184.6h.8M127.8 184h.4M128.4 184.3v.2M135.5 184.9a.51 .51 0 0 1-.2-.8 .51 .51 0 0 1 .8 0 .51 .51 0 0 1-.2 .8M136.6 183.3h.5M136.8 183.3v1.6M137.7 195.8h2.2M137.8 184.9a.51 .51 0 0 1-.2-.8 .51 .51 0 0 1 .8 0 .51 .51 0 0 1-.2 .8"/>
<path d="M137.9 196.6l.9 1.4M138.8 195.8v2.2M139.6 196.6l-.8 1.4M145.3 184.3v.2M145.3 184.6h.8M146.1 186.9l-.2 .1M146.1 184.3v.2M146.8 183.8l-.5-.6h-9l-.5 .6-.5-.6h-8.9l-.6 .6v1.1M253.5 183.8l.5-.6h9l.5 .6M253.8 183.3h-.3v1.6M254.5 184.9a.5 .5 0 0 1-.2-.8 .5 .5 0 0 1 .8 0 .5 .5 0 0 1-.3 .8M261.9 184.3v.2"/>
<path d="M261.9 184.6h.8M262.6 197.9l.6-.2a1.18 1.18 0 0 1 1.4 .5 .85 .85 0 0 1-.8 1.2 1.18 1.18 0 0 1-1.4-.5zM262.7 198.5h1.6M262.7 186.9l-.1 .1M262.7 184.3v.2M263.5 197.7v1.7M263.5 187.2h31.6M285.2 193.2h-180M285.2 184.9v27.3M285.2 185.6h3.8M285.2 185.7h3.8M289 185.6l.2 .1h-.2"/>
<path d="M289 185.6v.1M289 185.7v25.7M293.1 187.2l.1 .6h-.3zM293.1 187.2v9.1M293.1 199.8v10.1M296.3 184.9l.1 .6h-.3zM296.3 184.9v11.4M296.3 199.8v12.4M298.3 184.9h-193.1v27.3h193.1M346.1 194.8h7.9M347.9 199.2h.3l-.1 .6zM348.1 194.8l.1 .6h-.3z"/>
<path d="M348.1 194.8v7M352 193.2l.6-.1v.3zM352 191.2v3.6a2.49 2.49 0 0 0-2.5 2.5 2.49 2.49 0 0 0 2.5 2.5M352 193.2h5M353.4 193.1l.6 .1-.6 .2zM354 194.8a2.49 2.49 0 0 1 2.6 2.5 2.49 2.49 0 0 1-2.6 2.5h-7.9M354 191.2v3.6M366.1 195.2h10.2M86.7 208a1.82 1.82 0 0 0 2.1 1.4M87.1 207.5l.1 .5M87.2 208l.1 .4M87.2 208h-.5"/>
<path d="M87.3 208.4a1.72 1.72 0 0 0 1.5 1M87.3 208.4h4.3M88.8 207.4l-1.7 .1M88.8 207.4h3.8v1.7M88.8 209.4h12.3M91.7 207.5v1.7M91.7 207.5h.9M91.7 209.2h.9M92.6 209.1v.3M92.6 209.1h4.6M93 217.8l-1.1 2.9M97.2 209.3v.1"/>
<path d="M97.2 208.9v.4M97.2 208.9h4M101.2 209.3l-.1 .1M101.2 211.1h4M101.4 211.6h3.6M103.5 214.7h2.3M103.8 215.6l.8 1.3M104.6 214.7v2.2M105.2 211.6h183.8M105.2 207.2h180M105.2 206.9h180M105.2 211.4l-.2 .2"/>
<path d="M105.5 215.6l-.9 1.3M113.5 210.8l.1 .6h-.3zM113.5 209l-.2 8.5h-22.6M263.5 210.8l.1 .6h-.3zM263.5 209.9h31.6M263.5 209l-.2 8.5h22.7M267.2 217.8l-1.1 2.9M276.9 214.7h2.2M277.1 215.6l.9 1.3M278 214.7v2.2M278.8 215.6l-.8 1.3M285.2 211.4h3.8"/>
<path d="M289 211.4h.2M289 211.4v.2M289.2 211.4l-.2 .2M292.9 209.3h.3l-.1 .6zM296.1 211.6h.3l-.1 .6zM4 245.2h123v47.8M4 253.7h123M4 259.4h123M52.4 245.2v47.8M83.5 253.7v5.7M104.7 253.7v5.7M216 253h200"/>
<path d="M216 248h65M216 258h65M228.6 243v15M255.2 243v15M281 243v50M296 243v30M346 243v30M361 243v30M381 253v20M392 253v20M416 243h-200v50M4 265h123"/>
<path d="M4 270.6h123M4 276.2h123M84.9 279.3h1.3M85.5 278.6v1.3M216 278h65M216 273h200M216 263h165M216 268h65M231 263v15M256 263v15M311 273v20M393.4 260.5l9-2.5v10l-9-2.5z"/>
<path d="M4 281.8h123M4 287.4h123M83.5 287.4v5.6M84.9 280.6h1.3M104.7 287.4v5.6M267.4 287.2h1.2M267.4 286h1.2M268 285.5v1.1"/>
<circle cx="107" cy="49.9" r="1"/>
<circle cx="107" cy="59.9" r=".95"/>
<circle cx="107" cy="49.9" r=".94"/>
<circle cx="107" cy="59.9" r="1"/>
<circle cx="113.5" cy="43.6" r=".9"/>
<circle cx="124" cy="44.1" r=".84"/>
<circle cx="124" cy="44.1" r="1"/>
<circle cx="130.3" cy="44.1" r="1.12"/>
<circle cx="130.3" cy="44.1" r="1.14"/>
<circle cx="136.5" cy="44.1" r=".41"/>
<circle cx="136.5" cy="44.1" r=".83"/>
<circle cx="136.5" cy="44.1" r=".99"/>
<circle cx="142.7" cy="44.1" r="1.11"/>
<circle cx="149" cy="44.1" r=".83"/>
<circle cx="149" cy="44.1" r=".99"/>
<circle cx="180.2" cy="43.6" r=".9"/>
<circle cx="213.5" cy="43.6" r=".9"/>
<circle cx="246.9" cy="43.6" r=".9"/>
<circle cx="263.5" cy="43.6" r=".9"/>
<circle cx="283.4" cy="49.9" r=".99"/>
<circle cx="283.4" cy="49.9" r=".95"/>
<circle cx="283.4" cy="59.9" r="1.01"/>
<circle cx="283.4" cy="59.9" r=".95"/>
<circle cx="113.5" cy="66.3" r=".9"/>
<circle cx="124" cy="65.8" r=".84"/>
<circle cx="124" cy="65.8" r="1"/>
<circle cx="130.3" cy="65.8" r="1.12"/>
<circle cx="130.3" cy="65.8" r="1.16"/>
<circle cx="136.5" cy="65.8" r=".41"/>
<circle cx="136.5" cy="65.8" r=".83"/>
<circle cx="136.5" cy="65.8" r="1"/>
<circle cx="142.7" cy="65.8" r="1.11"/>
<circle cx="149" cy="65.8" r=".82"/>
<circle cx="149" cy="65.8" r=".99"/>
<circle cx="149.5" cy="73.8" r=".99"/>
<circle cx="180.2" cy="66.3" r=".9"/>
<circle cx="213.5" cy="66.3" r=".9"/>
<circle cx="246.9" cy="66.3" r=".9"/>
<circle cx="254.7" cy="69.1" r=".89"/>
<circle cx="254.7" cy="69.1" r=".87"/>
<circle cx="132.3" cy="117" r=".9"/>
<circle cx="132.3" cy="117" r=".99"/>
<circle cx="132.3" cy="117" r=".34"/>
<circle cx="135.2" cy="117" r=".87"/>
<circle cx="135.2" cy="117" r=".91"/>
<circle cx="137.8" cy="117" r=".86"/>
<circle cx="137.9" cy="117" r=".9"/>
<circle cx="308.6" cy="117.8" r=".97"/>
<circle cx="311.4" cy="117.2" r=".91"/>
<circle cx="322.4" cy="117" r=".99"/>
<circle cx="322.4" cy="117" r=".93"/>
<circle cx="325.1" cy="117.8" r=".96"/>
<circle cx="145.5" cy="120.1" r=".87"/>
<circle cx="145.5" cy="120.2" r="1"/>
<circle cx="145.5" cy="120.2" r=".89"/>
<circle cx="254.8" cy="120.2" r=".87"/>
<circle cx="254.8" cy="120.1" r="1"/>
<circle cx="254.8" cy="120.1" r=".89"/>
<circle cx="262.2" cy="120.2" r="1"/>
<circle cx="262.2" cy="120.2" r=".88"/>
<circle cx="283.5" cy="125.3" r="1"/>
<circle cx="283.5" cy="125.3" r=".96"/>
<circle cx="308" cy="131.4" r=".92"/>
<circle cx="308.6" cy="134.3" r=".96"/>
<circle cx="311.3" cy="135" r=".91"/>
<circle cx="316.9" cy="126" r="8.8"/>
<circle cx="322.3" cy="134.8" r=".92"/>
<circle cx="325.1" cy="134.3" r=".95"/>
<circle cx="325.7" cy="120.6" r=".92"/>
<circle cx="325.9" cy="131.6" r=".92"/>
<circle cx="334.2" cy="137.2" r="1.32"/>
<circle cx="334.2" cy="137.2" r="1.5"/>
<circle cx="334.2" cy="129.7" r="1.5"/>
<circle cx="334.2" cy="137.2" r="1.14"/>
<circle cx="334.2" cy="129.7" r="1.14"/>
<circle cx="334.2" cy="129.7" r="1.33"/>
<circle cx="334.2" cy="137.2" r="1.17"/>
<circle cx="334.2" cy="129.7" r="1.17"/>
<circle cx="356.2" cy="137.2" r="1.33"/>
<circle cx="356.2" cy="137.2" r="1.17"/>
<circle cx="356.2" cy="137.2" r="1.13"/>
<circle cx="356.2" cy="129.7" r="1.13"/>
<circle cx="356.2" cy="129.7" r="1.34"/>
<circle cx="356.2" cy="129.7" r="1.5"/>
<circle cx="356.2" cy="137.2" r="1.5"/>
<circle cx="113.5" cy="198.5" r=".84"/>
<circle cx="113.5" cy="187.2" r=".9"/>
<circle cx="125.1" cy="196.8" r=".98"/>
<circle cx="128" cy="184.4" r=".41"/>
<circle cx="135.7" cy="184.4" r=".41"/>
<circle cx="138" cy="184.4" r=".4"/>
<circle cx="145.7" cy="184.4" r=".41"/>
<circle cx="146.8" cy="198.5" r=".84"/>
<circle cx="146.8" cy="187.2" r=".9"/>
<circle cx="180.2" cy="187.2" r=".9"/>
<circle cx="213.5" cy="187.2" r=".9"/>
<circle cx="246.9" cy="187.2" r=".9"/>
<circle cx="254.7" cy="184.4" r=".4"/>
<circle cx="262.3" cy="184.4" r=".41"/>
<circle cx="263.2" cy="198.6" r="2.45"/>
<circle cx="263.5" cy="187.2" r=".9"/>
<circle cx="92.5" cy="219.3" r=".99"/>
<circle cx="113.5" cy="209.9" r=".9"/>
<circle cx="146.8" cy="209.9" r=".9"/>
<circle cx="180.2" cy="209.9" r=".9"/>
<circle cx="213.5" cy="209.9" r=".9"/>
<circle cx="246.9" cy="209.9" r=".9"/>
<circle cx="263.5" cy="209.9" r=".9"/>
<circle cx="266.7" cy="219.3" r=".98"/>
</g>
<path d="M412.4 262.3a2.5 2.5 0 0 0-4.1-1.1 2.5 2.5 0 0 0 1 4.2 2.5 2.5 0 0 0 3.2-2.9l-.1-.2" fill="none" stroke="#000" stroke-width=".3" stroke-dasharray="30.5 1.3 1.3 1.3" stroke-dashoffset="24.5" stroke-linecap="butt"/>
<path d="M414.8 261.5a5 5 0 0 0-8.3-2 5 5 0 0 0 2.2 8.3 5 5 0 0 0 6.2-6l-.1-.3" fill="none" stroke="#000" stroke-width=".3" stroke-dasharray="30.5 1.3 1.3 1.3" stroke-dashoffset="16.7" stroke-linecap="butt"/>
<path d="M345.2 126v15.5" fill="none" stroke="#000" stroke-width=".3" stroke-dasharray="30.5 1.3 1.3 1.3" stroke-dashoffset="24.6"/>
<path d="M262.7 198.5h-.8M263.5 199.4v.8M263.5 197.7v-.8M264.4 198.5h.8" fill="none" stroke="#000" stroke-width=".3" stroke-dasharray="30.5 1.3 1.3 1.3"/>
<path d="M410 255.7v14.9" fill="none" stroke="#000" stroke-width=".3" stroke-dasharray="30.5 1.3 1.3 1.3" stroke-dashoffset="25"/>
<path d="M403.4 263l12.6-.1" fill="none" stroke="#000" stroke-width=".3" stroke-dasharray="30.5 1.3 1.3 1.3" stroke-dashoffset="26.1"/>
<path d="M216 248v5" fill="none" stroke="#000" stroke-width=".3" stroke-dasharray="30.5 1.3 1.3 1.3" stroke-dashoffset="29.9"/>
<path d="M110.7 65.8v-21.7M136.5 65.8v-21.7M253.2 65.8v-21.7M279 65.8v-21.7" fill="none" stroke="#f00" stroke-width=".3" stroke-dasharray="30.5 1.3 1.3 1.3" stroke-dashoffset="21.6"/>
<g fill="#000">
<path d="M331.2 138.9l.4-.4-.2 .6z"/>
<path d="M85.5 39.1l.6-.2v.3zM110.1 38.9l.6 .2-.6 .1z"/>
<path d="M135.9 31.1l.6 .2-.6 .1zM85.5 31.3l.6-.2v.3zM288.6 35.3l.6 .1-.6 .2zM279 35.4l.6-.1v.3zM252.6 31.1l.6 .2-.6 .1zM136.5 31.3l.6-.2v.3z"/>
<path d="M156.4 44.1l.1 .6h-.3zM156.2 65.2h.3l-.1 .6z"/>
<path d="M85.5 110l.6-.2v.3zM288.6 109.8l.6 .2-.6 .1zM124 39.1l.6-.2v.3zM148.4 38.9l.6 .2-.6 .1zM114 35.4l.6-.1v.3zM158.4 35.3l.6 .1-.6 .2zM124.4 66.5l.2 .6 .2-.1zM136.7 66.6v.6l.3-.1zM345.2 142.4l.6-.1v.3zM358.3 142.3l.6 .1-.6 .2zM85.5 154.8l.6-.1v.2zM112.9 154.7l.6 .1-.6 .1zM246.8 154.8l.6-.1v.2zM262.9 154.7l.6 .1-.6 .1zM113.5 210.8l-.2 .6h.3zM263.5 210.8l-.2 .6h.3zM114.3 198.5l.6 .2v-.3z"/>
<path d="M365.8 139.2h.3l-.2 .6zM365.9 113.8l.2 .6h-.3z"/>
<path d="M113.5 154.8l.6-.1v.2zM146.2 154.7l.6 .1-.6 .1z"/>
<path d="M146.8 154.8l.6-.1v.2zM246.2 154.7l.6 .1-.6 .1z"/>
<path d="M344.6 142.3l.6 .1-.6 .2zM331.6 142.4l.6-.1v.3zM288.6 154.7l.6 .1-.6 .1zM263.5 154.8l.6-.1v.2zM353.4 193.1l.6 .1-.6 .2zM352 193.2l.6-.1v.3z"/>
<path d="M293.1 187.2l.1 .6h-.3zM292.9 209.3h.3l-.1 .6zM296.3 184.9l.1 .6h-.3zM296.1 211.6h.3l-.1 .6z"/>
<path d="M348.1 194.8l.1 .6h-.3zM347.9 199.2h.3l-.1 .6z"/>
</g>
<g font-size="6.3">
<text x="282.1" y="250.3">名称</text>
<text x="347.1" y="250.3">图号</text>
<text x="282.1" y="260.3">材质</text>
<text x="347.1" y="260.3">质量</text>
<text x="383.3" y="262.1">视</text>
<text x="383.3" y="269.9">图</text>
<text x="282.1" y="270.3">版次</text>
<text x="347.1" y="270.3">比例</text>
</g>
<g font-size="4.2">
<text x="4.8" y="237.6">注意：1.行走平行度（正面+侧面），450行程内，≤±0.03mm，1000行程内，≤±0.05mm。</text>
<text x="12.2" y="243.3">2.本体形变，450行程内，≤±0.03mm，1000行程内，≤±0.05mm。</text>
<text x="18.6" y="251.3">型号/规格</text>
<text x="70.6" y="251.3">GTH8-350-BL-M20-C4</text>
<text x="301.9" y="249.5">GTH8-350-BL-M20-C4</text>
<text x="14.4" y="258.3">螺杆型号/规格</text>
<text x="19.7" y="263.9">有效行程</text>
<text x="63.7" y="258.3">1605</text>
<text x="86.5" y="263.9">350</text>
<text x="89.9" y="258.3">1610</text>
<text x="111.7" y="258.3">1620</text>
<text x="19.7" y="269.5">精度等级</text>
<text x="87.6" y="269.5">C7</text>
<text x="259" y="267">2022/9/23</text>
<text x="19.7" y="275.2">马达容量</text>
<text x="70.6" y="275.2">200/400W（无刹车）</text>
<text x="15.4" y="280.8">重复定位精度</text>
<text x="86.7" y="280.8">0.02</text>
<text x="9.1" y="286.4">感应开关方式及数量</text>
<text x="72.7" y="286.4">外挂型三只（C4）</text>
<text x="15.5" y="292">建议最快速度</text>
<text x="60.5" y="292">250MM/S</text>
<text x="86.7" y="292">500MM/S</text>
<text x="106.4" y="292">1000MMM/S</text>
</g>
<g font-size="4.1">
<text x="370.2" y="194.1">I</text>
<text x="266.6" y="200">I</text>
<text x="366.1" y="199.3">1 : 1</text>
</g>
<g font-size="3.5">
<text x="93.1" y="32.5">153 滑台原点位置</text>
<text x="188.7" y="32.5">350 有效行程</text>
<text x="46.5" y="40.3">75.50 滑台极限位置 1</text>
<text x="138.5" y="36.7">135</text>
<text x="139.3" y="40.3">75</text>
<text x="291" y="36.7">30.50 滑台极限位置 1</text>
<text x="157.6" y="56.3" transform="rotate(-90 157.6 56.3)">65</text>
<text x="140.7" y="75">2 x</text>
<text x="152.5" y="75">5</text>
<text x="160.8" y="75">8</text>
<text x="134.2" y="80.1">4 x M6 贯穿</text>
<text x="186.8" y="111.2">611</text>
<text x="367.2" y="129.4" transform="rotate(-90 367.2 129.4)">78</text>
<text x="334.3" y="143.7">40.70</text>
<text x="350.9" y="143.7">41</text>
<text x="315.7" y="144.1">基准面</text>
<text x="97" y="156">84</text>
<text x="127.6" y="156">100</text>
<text x="190.7" y="156">300</text>
<text x="253.4" y="156">50</text>
<text x="271.7" y="156">77</text>
<text x="357" y="194.5">2</text>
<text x="116.3" y="198.1">2 x</text>
<text x="127.9" y="198.1">5 H7</text>
<text x="141.7" y="198.1">4</text>
<text x="294.3" y="199.8" transform="rotate(-90 294.3 199.8)">68</text>
<text x="297.6" y="199.8" transform="rotate(-90 297.6 199.8)">82</text>
<text x="347.6" y="212.4" transform="rotate(-90 347.6 212.4)">+0.012</text>
<text x="351.1" y="215.9" transform="rotate(-90 351.1 215.9)">5</text>
<text x="351.1" y="210.6" transform="rotate(-90 351.1 210.6)">0</text>
<text x="90.8" y="217">8 x M6</text>
<text x="95.2" y="220.5">5.40 贯穿</text>
<text x="107.5" y="217">15</text>
<text x="265.9" y="217">4 x M6</text>
<text x="269.4" y="220.5">5.40 贯穿</text>
<text x="280.8" y="217">15</text>
<text x="221.4" y="246.8">1</text>
<text x="221.4" y="251.8">2</text>
<text x="218.8" y="256.8">序号</text>
<text x="232.2" y="256.8">修 订 版 次</text>
<text x="257.5" y="256.8">设计变更编号</text>
<text x="228.2" y="261.8">设</text>
<text x="240.1" y="261.8">计</text>
<text x="252" y="261.8">变</text>
<text x="263.9" y="261.8">更</text>
<text x="219.1" y="266.7">设 计</text>
<text x="368.3" y="269.3">1:3</text>
<text x="219.1" y="271.7">校 核</text>
<text x="219.1" y="276.7">批 准</text>
<text x="222.9" y="282.7">技术要求：</text>
<text x="231.8" y="287.3">1、未标注公差全部 0.1</text>
<text x="231.7" y="291.8">2、未标注倒角全部C0.3</text>
</g>
</svg>
